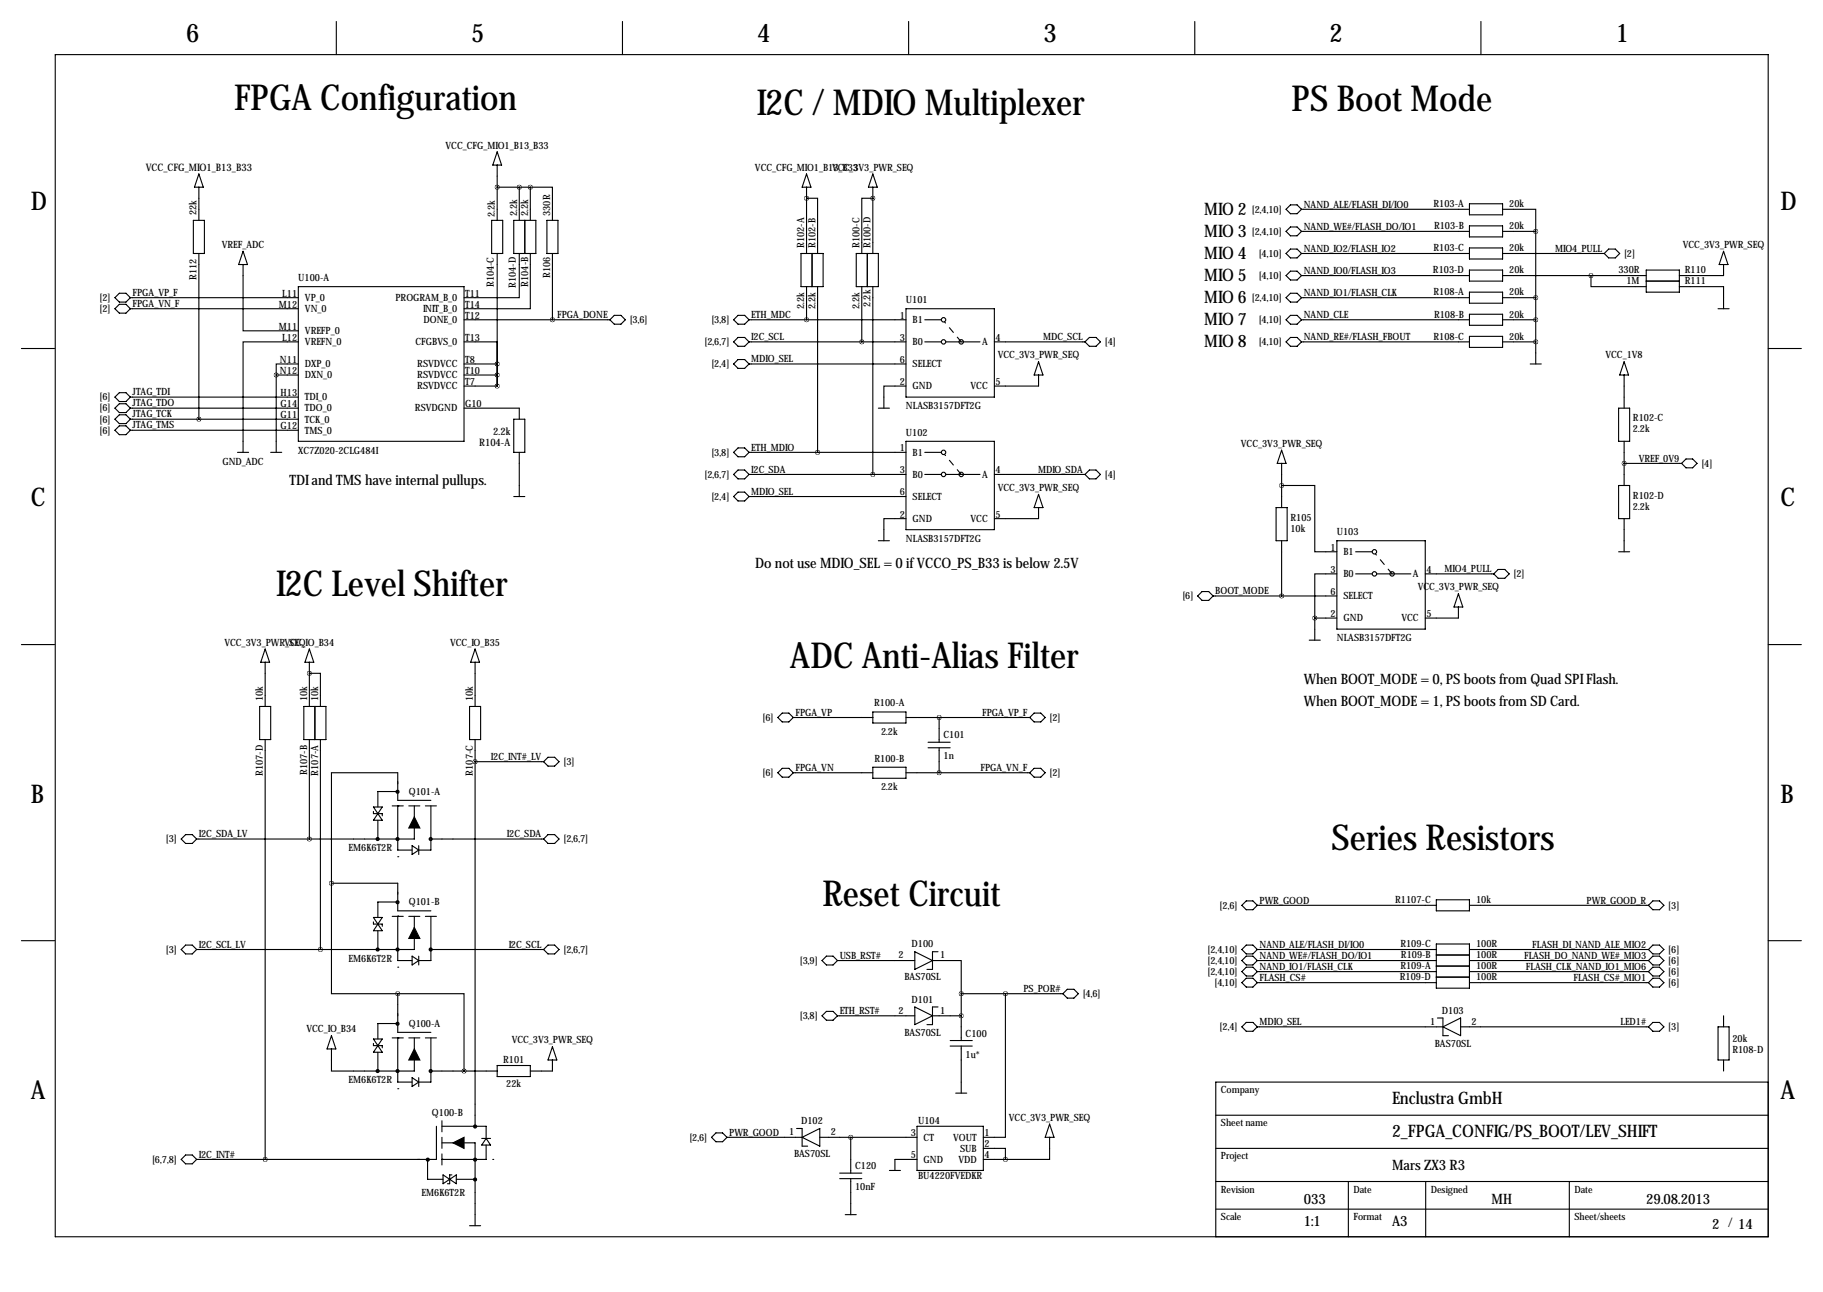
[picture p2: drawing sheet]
<svg xmlns="http://www.w3.org/2000/svg" width="419mm" height="297mm" viewBox="0 0 419 297" stroke-linecap="round" stroke-linejoin="round" font-family="sans-serif">
<g fill="none" stroke="#000" stroke-width=".25">
<path d="M12.7 12.6h393.8v271.7h-393.8zM77.3 4.9v7.7M143.1 4.9v7.7M208.9 4.9v7.7M274.7 4.9v7.7M340.5 4.9v7.7M45.7 40l1 3h-2zM114.3 38v12.7M114.3 34.9l1 3.1h-2zM185.4 40l1 3h-2zM200.7 40l1 3h-2.1zM44.4 50.7h2.6v7.6h-2.6z"/>
<path d="M45.7 43v7.7M45.7 58.3v38.1M55.9 57.8l1 3h-2zM113 50.7h2.6v7.6h-2.6zM114.3 58.3v30.5M114.3 43h7.6M118.1 50.7h5.1v7.6h-5.1zM119.4 58.3v10.1h-12.7M119.4 43v7.7M120.6 50.7v7.6M121.9 58.3v12.7h-15.2M121.9 43h5.1v7.7"/>
<path d="M121.9 43v7.7M125.7 50.7h2.6v7.6h-2.6zM127 58.3v15.2M184.1 58.3h5.1v7.6h-5.1zM185.4 45.6h2.6v12.7M185.4 45.6h.1M185.4 43v15.3M186.7 58.3v7.6M196.8 58.3h5.1v7.6h-5.1zM199.4 58.3v7.6M200.7 45.6h-2.6v12.7M200.7 45.6h.1"/>
<path d="M200.7 43v15.3M295.7 48.1l1-1h1.5l1 1-1 1h-1.5zM295.7 53.2l1-1h1.5l1 1-1 1h-1.5zM295.7 58.3l1-1h1.5l1 1-1 1h-1.5zM299.2 58.3h38.6M299.2 48.1h38.6M299.2 53.2h38.6M337.8 46.8h7.6v2.6h-7.6zM337.8 51.9h7.6v2.6h-7.6zM337.8 57h7.6v2.5h-7.6zM345.4 48.1h7.7v5.1M345.4 58.3h23.4"/>
<path d="M345.4 53.2h7.7M353.1 53.2v30.5M368.8 58.3l1-1h1.5l1.1 1-1.1 1h-1.5zM396.2 57.8l1.1 3h-2.1zM26.4 71l1-1h1.6l1 1-1 1h-1.6zM27.4 67.4h1.6l1 1-1 1.1h-1.6l-1-1.1zM30 71h38.6M30 68.4h38.6M55.9 60.8v15.3h12.7M68.6 78.6h-12.7v25.4M68.6 65.9h38.1v35.6h-38.1zM106.7 78.6h7.6v10.2"/>
<path d="M106.7 73.5h33.5M140.2 73.5l1-1h1.5l1.1 1-1.1 1h-1.5zM168.7 73.5l1-1h1.5l1 1-1 1h-1.5zM168.7 78.6l1-1h1.5l1 1-1 1h-1.5zM172.2 78.6h36.1M172.2 73.5h36.1M185.4 65.9v7.6M188 65.9v38.1M198.1 65.9v12.7M200.7 65.9v43.2M208.3 71h20.3v20.3h-20.3zM212.6 78.6h3.8"/>
<path d="M212.6 73.5h3.8M217.4 78.6h7.9M228.6 78.6h20.8M249.4 78.6l1-1h1.6l1 1-1 1h-1.6zM295.7 63.4l1-1.1h1.5l1 1.1-1 1h-1.5zM295.7 68.4l1-1h1.5l1 1-1 1.1h-1.5zM295.7 73.5l1-1h1.5l1 1-1 1h-1.5zM295.7 78.6l1-1h1.5l1 1-1 1h-1.5zM299.2 78.6h38.6M299.2 73.5h38.6M299.2 68.4h38.6M299.2 63.4h38.6"/>
<path d="M337.8 62.1h7.6v2.5h-7.6zM337.8 67.2h7.6v2.5h-7.6zM337.8 72.2h7.6v2.6h-7.6zM337.8 77.3h7.6v2.6h-7.6zM345.4 78.6h7.7M345.4 73.5h7.7M345.4 68.4h7.7M345.4 63.4h33.1M365.8 63.4v2.5h12.7M378.5 62.1h7.6v5.1h-7.6zM378.5 64.6h7.6M386.1 65.9h10.1v5.1"/>
<path d="M395 71h2.5M396.2 60.8v2.6h-10.1M4.9 80.1h7.6M26.4 96.4l1-1h1.6l1 1-1 1h-1.6zM26.4 91.3l1-1h1.6l1 1-1 1h-1.6zM26.4 98.9l1-1h1.6l1 1-1 1h-1.6zM26.4 93.8l1-1h1.6l1 1-1 1.1h-1.6zM30 93.8h38.6M30 96.4h38.6M30 91.3h38.6M30 98.9h38.6M63.5 86.2h5.1"/>
<path d="M63.5 86.2v17.8M68.6 83.7h-5.1v2.5M106.7 93.8h12.7v2.6M106.7 86.2h7.6M106.7 83.7h7.6M106.7 88.8h7.6M118.1 96.4h2.5v7.6h-2.5zM168.7 83.7l1-1h1.5l1 1-1 1h-1.5zM172.2 83.7h36.1M201.9 93.8h2.6M208.3 88.8h-5.1v5M238.8 83.2l1 3h-2.1z"/>
<path d="M238.8 86.2v2.6h-10.2M351.8 83.7h2.5M372.1 93.8h2.5v7.7h-2.5zM373.4 83.2l1 3h-2zM373.4 86.2v7.6M406.5 80.1h7.6M54.6 104h2.5M62.2 104h2.6M118.1 114.2h2.5M119.4 104v10.2M168.7 114.2l1-1.1h1.5l1 1.1-1 1h-1.5zM168.7 109.1l1-1h1.5l1 1-1 1h-1.5z"/>
<path d="M168.7 104l1-1h1.5l1 1-1 1h-1.5zM172.2 104h36.1M172.2 109.1h36.1M172.2 114.2h36.1M208.3 119.2h-5.1v5.1M208.3 101.5h20.3v20.3h-20.3zM212.6 104h3.8M212.6 109.1h3.8M217.4 109.1h7.9M228.6 109.1h20.8M238.8 116.7v2.5h-10.2M238.8 113.7l1 3h-2.1z"/>
<path d="M250.4 108.1h1.6l1 1-1 1h-1.6l-1-1zM293.4 116.7h2.5v7.6h-2.5zM294.6 111.6h7.7v15.3h5M294.6 106.5v10.2M294.6 103.5l1.1 3h-2.1zM372.1 111.6h2.5v7.6h-2.5zM373.4 101.5v10.1M373.4 119.2v7.7M373.4 106.5h13.2M387.6 105.5h1.5l1 1-1 1.1h-1.5l-1-1.1zM201.9 124.3h2.6M275.3 137l1.1-1h1.5l1 1-1 1h-1.5z"/>
<path d="M278.9 137h28.4M294.6 124.3v12.7M307.3 131.9h-5v10.2M307.3 124.3h20.4v20.3h-20.4zM311.7 131.9h3.8M311.7 126.9h3.8M316.5 131.9h7.9M327.7 131.9h15.7M335.3 139.6v2.5h-7.6M335.3 136.5l1 3.1h-2zM344.4 130.9h1.5l1.1 1-1.1 1.1h-1.5l-1-1.1zM372.1 126.9h2.5"/>
<path d="M4.9 148.2h7.6M61 152.3v10.1M61 149.2l1 3.1h-2.1zM71.1 154.8h2.6v7.6M71.1 154.8h.1M71.1 152.3v10.1M71.1 149.2l1 3.1h-2zM109.2 152.3v10.1M109.2 149.2l1 3.1h-2zM301 147.2h2.5M302.3 142.1h5M302.3 142.1v5.1"/>
<path d="M406.5 148.2h7.6M59.7 162.4h2.5v7.6h-2.5zM61 170v96.6M69.8 162.4h5.1v7.6h-5.1zM71.1 170v22.9M72.4 162.4v7.6M73.7 170v48.3M107.9 162.4h2.6v7.6h-2.6zM109.2 170v88.9M109.2 175.1h15.8M126 174.1h1.5l1 1-1 1h-1.5l-1-1zM178.8 165l1-1.1h1.6l1 1.1-1 1h-1.6z"/>
<path d="M178.8 177.7l1-1.1h1.6l1 1.1-1 1h-1.6zM182.4 177.7h18.3M182.4 165h18.3M200.7 163.7h7.6v2.5h-7.6zM200.7 176.4h7.6v2.5h-7.6zM208.3 177.7h28.4M208.3 165h28.4M213.4 170.6h5M213.4 171.9h5M215.9 165v5.6M215.9 171.9v5.8M236.7 165l1-1.1h1.6l1 1.1-1 1h-1.6z"/>
<path d="M236.7 177.7l1-1.1h1.6l1 1.1-1 1h-1.6zM41.7 192.9l1-1h1.5l1 1-1 1h-1.5zM85.9 186.5v.6h2v.5M85.9 185.5l2 3.1h-2l2-3.1zM86.9 188.6v4.3M90.2 185.3h2.5M91.4 185.3h.1M91.4 197h.1M91.4 185.3v10.1h3.3M91.4 182h-4.5v3.5M94 185.3h2.5M94.7 194.4l1.6 1-1.6 1.1z"/>
<path d="M95.2 185.3v2.5M95.2 190.4v2.5h-50M96.3 194.4v2.1M97.8 185.3h2.5M99.1 184h-7.7v-6.3h-15.2v25.4M99.1 192.9h25.9M99.1 185.3v10.1h-2.8M125 192.9l1-1h1.5l1 1-1 1h-1.5zM4.9 216.3h7.6M42.7 217.3h1.5l1 1-1 1h-1.5l-1-1zM76.2 203.1v25.4h15.2M76.2 203.1h15.2v6.3h7.7"/>
<path d="M85.9 211.9v.6h2v.5M85.9 210.9h2l-2 3.1h2zM86.9 214v4.3M90.2 210.7h2.5M91.4 210.7h.1M91.4 210.7v10.1h3.3M91.4 207.4h-4.5v3.5M94 210.7h2.5M94.7 219.8l1.6 1-1.6 1.1zM95.2 215.8v2.5h-50M95.2 210.7v2.5M96.3 219.8v2.1"/>
<path d="M97.8 210.7h2.5M99.1 210.7v10.1h-2.8M99.1 218.3h25.9M125 218.3l1-1h1.5l1 1-1 1h-1.5zM210.3 218.8l4.1 2-4.1 2.1zM215.6 218.8h-1.2v4.1h-1.3M286.5 207.1h1.5l1.1 1-1.1 1.1h-1.5l-1-1.1zM286.5 217.3h1.5l1.1 1-1.1 1h-1.5l-1-1zM286.5 219.8h1.5l1.1 1-1.1 1.1h-1.5l-1-1.1zM289.1 208.1h41.1M289.1 218.3h41.1M330.2 206.9h7.6v2.5h-7.6z"/>
<path d="M330.2 217h7.6v10.2h-7.6zM330.2 219.6h7.6M337.8 208.1h41.2M337.8 218.3h41.2M379 208.1l1-1h1.5l1 1-1 1.1h-1.5zM379 218.3l1-1h1.5l1 1-1 1h-1.5zM380 219.8h1.5l1 1-1 1.1h-1.5l-1-1.1zM406.5 216.3h7.6M76.2 238.1l1 3.1h-2zM85.9 239.9v.5h2v.5M85.9 238.9h2l-2 3h2zM90.2 238.6h2.5"/>
<path d="M91.4 222.4h.1M91.4 238.6h.1M91.4 228.5h15.3v17.7M91.4 238.6v10.2h3.3M91.4 228.5v8.8h7.7M91.4 235.3h-4.5v3.6M94 238.6h2.5M95.2 238.6v2.6M97.8 238.6h2.5M99.1 238.6v10.2h-2.8M189 220.8l1-1h1.5l1 1-1 1.1h-1.5zM189 233.5l1-1h1.5l1 1-1 1.1h-1.5z"/>
<path d="M192.5 220.8h17.8M192.5 233.5h17.8M210.3 231.5l4.1 2-4.1 2.1zM214.4 220.8h6.6v7.7M214.4 233.5h6.6M215.6 231.5h-1.2v4.1h-1.3M218.4 239.2h5.1M221 228.5v10.7M221 228.5h23.3M231.1 228.5v33h-5M245.4 227.4h1.5l1 1.1-1 1h-1.5l-1.1-1zM286.5 222.4h1.5l1.1 1-1.1 1h-1.5l-1-1z"/>
<path d="M286.5 224.9h1.5l1.1 1-1.1 1h-1.5l-1-1zM286.5 235.1h1.5l1.1 1-1.1 1h-1.5l-1-1zM289.1 223.4h41.1M289.1 220.8h41.1M289.1 225.9h41.1M289.1 236.1h42.6M330.2 222.1h7.6M330.2 224.6h7.6M330.5 234h1.2v4.1h1.3M331.7 236.1l4.1-2.1v4.1zM335.8 236.1h43.2M337.8 223.4h41.2"/>
<path d="M337.8 220.8h41.2M337.8 225.9h41.2M379 223.4l1-1h1.5l1 1-1 1h-1.5zM379 225.9l1-1h1.5l1 1-1 1h-1.5zM379 236.1l1-1h1.5l1 1-1 1h-1.5zM395 236.1h2.5v7.6h-2.5zM396.2 233.5v2.6M76.2 241.2v5h19v-2.5M86.9 241.9v4.3M91.4 250.3h.1M94.7 247.8l1.6 1-1.6 1zM96.3 247.8v2"/>
<path d="M99.1 246.2h15.2M100.3 258.9v7.7h-55.1M101.6 257.7v2.5M101.6 258.9h10.2v2.8M114.3 245h7.6v2.5h-7.6zM127 243.7v2.5h-5.1M127 240.7l1 3h-2zM183.1 259.4h1.3v4.1h1.3M210.8 258.9h15.3v10.2h-15.3zM218.4 240.5h5.1M219.7 251.3h2.5M221 240.5v10.8"/>
<path d="M241.3 258.4l1 3.1h-2zM279.5 256.4h127M396.2 243.7v2.5M406.5 248.8h-127v35.5M41.7 266.6l1-1.1h1.5l1 1.1-1 1h-1.5zM98.3 266.6v4.5h3.6M101.6 266.6h.1M101.6 261.5v2.5M101.6 265.3v2.5M101.6 262.7h2.5M101.9 270.1l3 2v-2l-3 2zM103.9 270.1h-.5v2h-.5"/>
<path d="M104.9 271.1h4.3M106.7 262.7h2.5v19.1M110.7 261.7h2.1M111.8 263.3v3.3h-10.2M111.8 261.7l1 1.6h-2.1zM113.3 266.6h.1M163.6 261.5l1-1h1.5l1 1-1 1h-1.5zM167.1 261.5h17.3M184.4 261.5l4.1-2.1v4.1zM188.5 261.5h22.3M193 269.7h5.1M193 271h5.1"/>
<path d="M194.3 279.3h2.5M195.6 261.5v8.2M195.6 271v8.3M204.5 269.1h2.5M210.8 266.6h-5.1v2.5M226.1 264h5v2.6M226.1 266.6h5M241.3 261.5v5.1h-10.2M279.5 278h127M279.5 271.6h127M279.5 264h127M310 271.6v12.7"/>
<path d="M327.8 271.6v12.7M360.8 271.6v12.7M107.9 281.8h2.6"/>
<circle cx="216.9" cy="73.5" r=".51"/>
<circle cx="216.9" cy="78.6" r=".51"/>
<circle cx="221" cy="78.6" r=".51"/>
<circle cx="216.9" cy="109.1" r=".51"/>
<circle cx="216.9" cy="104" r=".51"/>
<circle cx="221" cy="109.1" r=".51"/>
<circle cx="316" cy="131.9" r=".51"/>
<circle cx="316" cy="126.9" r=".51"/>
<circle cx="320" cy="131.9" r=".51"/>
</g>
<path d="M221 78.6l-3.8-4.6M221 109.1l-3.8-4.6M320 131.9l-3.8-4.5" fill="none" stroke="#000" stroke-width=".25" stroke-dasharray="1.4 1.4"/>
<path d="M95.2 187.8l1.3 2.6h-2.5zM95.2 213.2l1.3 2.6h-2.5zM95.2 241.2l1.3 2.5h-2.5zM104.1 262.7l2.6-1.2v2.5z" fill="#000" stroke="#000" stroke-width=".25"/>
<g fill="none" stroke="#000" stroke-width=".63">
<circle cx="86.8" cy="192.9" r=".15"/>
<circle cx="91.4" cy="182" r=".15"/>
<circle cx="91.4" cy="192.9" r=".15"/>
<circle cx="99" cy="192.9" r=".15"/>
<circle cx="86.8" cy="218.3" r=".15"/>
<circle cx="91.4" cy="218.3" r=".15"/>
<circle cx="91.4" cy="207.4" r=".15"/>
<circle cx="99" cy="218.3" r=".15"/>
<circle cx="91.4" cy="235.4" r=".15"/>
<circle cx="86.8" cy="246.2" r=".15"/>
<circle cx="91.4" cy="246.2" r=".15"/>
<circle cx="99" cy="246.2" r=".15"/>
<circle cx="109.2" cy="259" r=".15"/>
<circle cx="98.3" cy="266.6" r=".15"/>
<circle cx="109.2" cy="266.6" r=".15"/>
<circle cx="109.2" cy="271.2" r=".15"/>
</g>
<path d="M121.9 43a.05 .05 0 0 0 .1 0 .05 .05 0 0 0-.1 0zM353 68.4a.05 .05 0 0 0 .1 0 .05 .05 0 0 0-.1 0zM353 78.6a.05 .05 0 0 0 .1 0 .05 .05 0 0 0-.1 0zM353 73.5a.05 .05 0 0 0 .1 0 .05 .05 0 0 0-.1 0zM185.4 73.5a.05 .05 0 0 0 .1 0 .05 .05 0 0 0-.1 0zM198.1 78.6a.05 .05 0 0 0 .1 0 .05 .05 0 0 0-.1 0zM187.9 104a.05 .05 0 0 0 .1 0 .05 .05 0 0 0-.1 0zM200.6 109.1a.05 .05 0 0 0 .1 0 .05 .05 0 0 0-.1 0zM185.4 45.6a.05 .05 0 0 0 .1 0 .05 .05 0 0 0-.1 0zM200.6 45.6a.05 .05 0 0 0 .1 0 .05 .05 0 0 0-.1 0zM71.1 192.9a.05 .05 0 0 0 .1 0 .05 .05 0 0 0-.1 0zM73.6 218.3a.05 .05 0 0 0 .1 0 .05 .05 0 0 0-.1 0zM109.2 175.1a.05 .05 0 0 0 .1 0 .05 .05 0 0 0-.1 0zM91.4 228.5a.05 .05 0 0 0 .1 0 .05 .05 0 0 0-.1 0zM106.6 246.2a.05 .05 0 0 0 .1 0 .05 .05 0 0 0-.1 0zM60.9 266.6a.05 .05 0 0 0 .1 0 .05 .05 0 0 0-.1 0zM119.3 43a.05 .05 0 0 0 .1 0 .05 .05 0 0 0-.1 0zM294.6 137a.05 .05 0 0 0 .1 0 .05 .05 0 0 0-.1 0zM302.2 142.1a.05 .05 0 0 0 .1 0 .05 .05 0 0 0-.1 0zM294.6 111.6a.05 .05 0 0 0 .1 0 .05 .05 0 0 0-.1 0zM353 53.2a.05 .05 0 0 0 .1 0 .05 .05 0 0 0-.1 0zM365.7 63.4a.05 .05 0 0 0 .1 0 .05 .05 0 0 0-.1 0zM373.3 106.5a.05 .05 0 0 0 .1 0 .05 .05 0 0 0-.1 0zM71.1 154.8a.05 .05 0 0 0 .1 0 .05 .05 0 0 0-.1 0zM45.7 96.4a.05 .05 0 0 0 .1 0 .05 .05 0 0 0-.1 0zM220.9 228.5a.05 .05 0 0 0 .1 0 .05 .05 0 0 0-.1 0zM231.1 228.5a.05 .05 0 0 0 .1 0 .05 .05 0 0 0-.1 0zM220.9 233.5a.05 .05 0 0 0 .1 0 .05 .05 0 0 0-.1 0zM231.1 266.6a.05 .05 0 0 0 .1 0 .05 .05 0 0 0-.1 0zM195.5 261.5a.05 .05 0 0 0 .1 0 .05 .05 0 0 0-.1 0z" fill="#000" stroke="#000" stroke-width="1"/>
<g font-size="8.2">
<text x="53.8" y="25.3">FPGA Configuration</text>
<text x="174" y="26.5">I2C / MDIO Multiplexer</text>
<text x="296.9" y="25.5">PS Boot Mode</text>
<text x="63.5" y="137">I2C Level Shifter</text>
<text x="181.6" y="153.5">ADC Anti-Alias Filter</text>
<text x="306.1" y="195.4">Series Resistors</text>
<text x="189.1" y="208.3">Reset Circuit</text>
</g>
<g font-size="5.9">
<text x="42.8" y="9.8">6</text>
<text x="108.3" y="9.8">5</text>
<text x="174.1" y="9.8">4</text>
<text x="239.9" y="9.8">3</text>
<text x="305.7" y="9.8">2</text>
<text x="371.4" y="9.8">1</text>
<text x="7.1" y="48.4">D</text>
<text x="409.3" y="48.4">D</text>
<text x="7.1" y="116.4">C</text>
<text x="409.3" y="116.4">C</text>
<text x="7.1" y="184.5">B</text>
<text x="409.3" y="184.5">B</text>
<text x="7.1" y="252.6">A</text>
<text x="409.3" y="252.6">A</text>
</g>
<g font-size="4">
<text x="276.9" y="49.4">MIO 2</text>
<text x="276.9" y="54.5">MIO 3</text>
<text x="276.9" y="59.5">MIO 4</text>
<text x="276.9" y="64.6">MIO 5</text>
<text x="276.9" y="69.7">MIO 6</text>
<text x="276.9" y="74.8">MIO 7</text>
<text x="276.9" y="79.9">MIO 8</text>
<text x="320" y="253.9">Enclustra GmbH</text>
<text x="320" y="261.5">2_FPGA_CONFIG/PS_BOOT/LEV_SHIFT</text>
</g>
<g font-size="3.3">
<text x="66.5" y="111.6">TDI and TMS have internal pullups.</text>
<text x="173.6" y="130.5">Do not use MDIO_SEL = 0 if VCCO_PS_B33 is below 2.5V</text>
<text x="299.7" y="157.2">When BOOT_MODE = 0, PS boots from Quad SPI Flash.</text>
<text x="299.7" y="162.2">When BOOT_MODE = 1, PS boots from SD Card.</text>
<text x="320" y="269.1">Mars ZX3 R3</text>
<text x="299.7" y="276.7">033</text>
<text x="299.7" y="281.8">1:1</text>
<text x="320" y="281.8">A3</text>
<text x="342.9" y="276.7">MH</text>
<text x="378.5" y="276.7">29.08.2013</text>
<text x="393.6" y="282.5">2 / 14</text>
</g>
<g font-size="2.4">
<text x="33.5" y="39.2">VCC_CFG_MIO1_B13_B33</text>
<text x="113.4" y="100">2.2k</text>
<text x="110.1" y="102.5">R104-A</text>
</g>
<g font-size="2.3">
<text x="102.4" y="34.1">VCC_CFG_MIO1_B13_B33</text>
<text x="173.6" y="39.2">VCC_CFG_MIO1_B13_B33</text>
<text x="191.3" y="39.2">VCC_ V3_PWR_SEQ</text>
<text x="299.7" y="47.7">NAND_ALE/FLASH_DI/IO0</text>
<text x="329.6" y="47.6">R103-A</text>
<text x="347" y="47.6">20k</text>
<text x="45.2" y="49.4" transform="rotate(-90 45.2 49.4)">22k</text>
<text x="113.8" y="49.9" transform="rotate(-90 113.8 49.9)">2.2k</text>
<text x="118.9" y="49.6" transform="rotate(-90 118.9 49.6)">2.2k</text>
<text x="121.4" y="49.6" transform="rotate(-90 121.4 49.6)">2.2k</text>
<text x="126.5" y="49.6" transform="rotate(-90 126.5 49.6)">330R</text>
<text x="287.8" y="48.9">[2,4,10]</text>
<text x="287.8" y="54">[2,4,10]</text>
<text x="299.7" y="52.8">NAND_WE#/FLASH_DO/IO1</text>
<text x="329.7" y="52.7">R103-B</text>
<text x="347" y="52.7">20k</text>
<text x="51" y="57">VREF_ADC</text>
<text x="184.9" y="57" transform="rotate(-90 184.9 57)">R102-A</text>
<text x="187.5" y="57" transform="rotate(-90 187.5 57)">R102-B</text>
<text x="197.6" y="57" transform="rotate(-90 197.6 57)">R100-C</text>
<text x="200.2" y="57" transform="rotate(-90 200.2 57)">R100-D</text>
<text x="289.4" y="59">[4,10]</text>
<text x="299.7" y="57.9">NAND_IO2/FLASH_IO2</text>
<text x="329.6" y="57.8">R103-C</text>
<text x="347" y="57.8">20k</text>
<text x="357.5" y="57.9">MIO4_PULL</text>
<text x="373.4" y="59">[2]</text>
<text x="386.9" y="57">VCC_3V3_PWR_SEQ</text>
<text x="45.2" y="64.4" transform="rotate(-90 45.2 64.4)">R112</text>
<text x="68.6" y="64.6">U100-A</text>
<text x="121.4" y="65.9" transform="rotate(-90 121.4 65.9)">R104-B</text>
<text x="126.5" y="63.9" transform="rotate(-90 126.5 63.9)">R106</text>
<text x="289.4" y="64.1">[4,10]</text>
<text x="299.7" y="63">NAND_IO0/FLASH_IO3</text>
<text x="329.4" y="62.9">R103-D</text>
<text x="347" y="62.9">20k</text>
<text x="372.1" y="62.9">330R</text>
<text x="373.9" y="65.4">1M</text>
<text x="387.3" y="62.9">R110</text>
<text x="387.3" y="65.4">R111</text>
<text x="22.9" y="69.2">[2]</text>
<text x="22.9" y="71.7">[2]</text>
<text x="30.5" y="68">FPGA_VP_F</text>
<text x="30.5" y="70.6">FPGA_VN_F</text>
<text x="64.1" y="70.7">M12</text>
<text x="64.9" y="68.2">L11</text>
<text x="70.1" y="71.7">VN_0</text>
<text x="70.1" y="69.2">VP_0</text>
<text x="90.9" y="69.2">PROGRAM_B_0</text>
<text x="97.3" y="71.7">INIT_B_0</text>
<text x="106.9" y="70.7">T14</text>
<text x="106.9" y="68.2">T11</text>
<text x="113.5" y="66" transform="rotate(-90 113.5 66)">R104-C</text>
<text x="118.6" y="66.2" transform="rotate(-90 118.6 66.2)">R104-D</text>
<text x="184.9" y="71" transform="rotate(-90 184.9 71)">2.2k</text>
<text x="187.5" y="71" transform="rotate(-90 187.5 71)">2.2k</text>
<text x="197.6" y="71" transform="rotate(-90 197.6 71)">2.2k</text>
<text x="200.2" y="70.5" transform="rotate(-90 200.2 70.5)">2.2k</text>
<text x="208.3" y="69.7">U101</text>
<text x="287.8" y="69.2">[2,4,10]</text>
<text x="299.7" y="68">NAND_IO1/FLASH_CLK</text>
<text x="329.6" y="67.9">R108-A</text>
<text x="347" y="67.9">20k</text>
<text x="64.1" y="75.8">M11</text>
<text x="70.1" y="76.8">VREFP_0</text>
<text x="97.4" y="74.3">DONE_0</text>
<text x="106.9" y="73.3">T12</text>
<text x="128.1" y="73.1">FPGA_DONE</text>
<text x="144.8" y="74.3">[3,6]</text>
<text x="163.6" y="74.3">[3,8]</text>
<text x="172.7" y="73.1">ETH_MDC</text>
<text x="206.8" y="73.3">1</text>
<text x="209.8" y="74.3">B1</text>
<text x="289.4" y="74.3">[4,10]</text>
<text x="299.7" y="73.1">NAND_CLE</text>
<text x="329.7" y="73">R108-B</text>
<text x="347" y="73">20k</text>
<text x="64.4" y="83.4">N11</text>
<text x="64.9" y="78.3">L12</text>
<text x="70.1" y="79.4">VREFN_0</text>
<text x="95.5" y="79.4">CFGBVS_0</text>
<text x="106.9" y="78.3">T13</text>
<text x="106.9" y="83.4">T8</text>
<text x="162" y="79.4">[2,6,7]</text>
<text x="172.7" y="83.3">MDIO_SEL</text>
<text x="172.7" y="78.2">I2C_SCL</text>
<text x="206.8" y="78.3">3</text>
<text x="206.8" y="83.4">6</text>
<text x="209.8" y="79.4">B0</text>
<text x="225.8" y="79.4">A</text>
<text x="228.9" y="78.3">4</text>
<text x="229.4" y="82.4">VCC_3V3_PWR_SEQ</text>
<text x="239.8" y="78.2">MDC_SCL</text>
<text x="254" y="79.4">[4]</text>
<text x="289.4" y="79.4">[4,10]</text>
<text x="299.7" y="78.2">NAND_RE#/FLASH_FBOUT</text>
<text x="329.6" y="78.1">R108-C</text>
<text x="347" y="78.1">20k</text>
<text x="369.1" y="82.4">VCC_1V8</text>
<text x="64.4" y="86">N12</text>
<text x="70.1" y="87">DXN_0</text>
<text x="70.1" y="84.4">DXP_0</text>
<text x="95.9" y="87">RSVDVCC</text>
<text x="95.9" y="84.4">RSVDVCC</text>
<text x="95.9" y="89.5">RSVDVCC</text>
<text x="106.9" y="86">T10</text>
<text x="106.9" y="88.5">T7</text>
<text x="163.6" y="84.4">[2,4]</text>
<text x="206.8" y="88.5">2</text>
<text x="209.8" y="84.4">SELECT</text>
<text x="209.8" y="89.5">GND</text>
<text x="223.1" y="89.5">VCC</text>
<text x="228.9" y="88.5">5</text>
<text x="22.9" y="92.1">[6]</text>
<text x="22.9" y="94.6">[6]</text>
<text x="30.5" y="96">JTAG_TCK</text>
<text x="30.5" y="90.9">JTAG_TDI</text>
<text x="30.5" y="93.4">JTAG_TDO</text>
<text x="64.5" y="91">H13</text>
<text x="64.5" y="93.6">G14</text>
<text x="70.1" y="92.1">TDI_0</text>
<text x="70.1" y="94.6">TDO_0</text>
<text x="95.4" y="94.6">RSVDGND</text>
<text x="106.9" y="93.6">G10</text>
<text x="208.3" y="94.1">NLASB3157DFT2G</text>
<text x="22.9" y="97.1">[6]</text>
<text x="22.9" y="99.7">[6]</text>
<text x="30.5" y="98.5">JTAG_TMS</text>
<text x="64.5" y="96.1">G11</text>
<text x="64.5" y="98.7">G12</text>
<text x="70.1" y="97.1">TCK_0</text>
<text x="70.1" y="99.7">TMS_0</text>
<text x="208.3" y="100.2">U102</text>
<text x="375.4" y="96.9">R102-C</text>
<text x="375.4" y="99.4">2.2k</text>
<text x="51.1" y="106.8">GND_ADC</text>
<text x="68.6" y="104.3">XC7Z020-2CLG484I</text>
<text x="163.6" y="104.8">[3,8]</text>
<text x="172.7" y="103.6">ETH_MDIO</text>
<text x="206.8" y="103.7">1</text>
<text x="209.8" y="104.8">B1</text>
<text x="285.3" y="102.7">VCC_3V3_PWR_SEQ</text>
<text x="376.7" y="106.1">VREF_0V9</text>
<text x="391.2" y="107.3">[4]</text>
<text x="162" y="109.8">[2,6,7]</text>
<text x="172.7" y="113.8">MDIO_SEL</text>
<text x="172.7" y="108.7">I2C_SDA</text>
<text x="206.8" y="108.8">3</text>
<text x="206.8" y="113.9">6</text>
<text x="209.8" y="109.8">B0</text>
<text x="225.8" y="109.8">A</text>
<text x="228.9" y="108.8">4</text>
<text x="229.4" y="112.9">VCC_3V3_PWR_SEQ</text>
<text x="238.6" y="108.7">MDIO_SDA</text>
<text x="254" y="109.8">[4]</text>
<text x="163.6" y="114.9">[2,4]</text>
<text x="206.8" y="119">2</text>
<text x="209.8" y="114.9">SELECT</text>
<text x="228.9" y="119">5</text>
<text x="296.7" y="119.7">R105</text>
<text x="375.4" y="114.7">R102-D</text>
<text x="375.4" y="117.2">2.2k</text>
<text x="208.3" y="124.6">NLASB3157DFT2G</text>
<text x="209.8" y="120">GND</text>
<text x="223.1" y="120">VCC</text>
<text x="296.7" y="122.3">10k</text>
<text x="307.3" y="123">U103</text>
<text x="305.9" y="126.6">1</text>
<text x="305.9" y="131.7">3</text>
<text x="308.9" y="127.6">B1</text>
<text x="327.9" y="131.7">4</text>
<text x="332.1" y="131.5">MIO4_PULL</text>
<text x="271.8" y="137.8">[6]</text>
<text x="279.4" y="136.6">BOOT_MODE</text>
<text x="305.9" y="136.8">6</text>
<text x="308.9" y="132.7">B0</text>
<text x="308.9" y="137.8">SELECT</text>
<text x="324.8" y="132.7">A</text>
<text x="325.9" y="135.7">VCC_3V3_PWR_SEQ</text>
<text x="348" y="132.7">[2]</text>
<text x="305.9" y="141.8">2</text>
<text x="308.9" y="142.9">GND</text>
<text x="322.2" y="142.9">VCC</text>
<text x="327.9" y="141.8">5</text>
<text x="51.6" y="148.4">VCC_3V3_PWR_SEQ</text>
<text x="65.4" y="148.4">VCC_IO_B34</text>
<text x="103.5" y="148.4">VCC_IO_B35</text>
<text x="307.3" y="147.4">NLASB3157DFT2G</text>
<text x="60.5" y="161.1" transform="rotate(-90 60.5 161.1)">10k</text>
<text x="70.6" y="161.1" transform="rotate(-90 70.6 161.1)">10k</text>
<text x="73.2" y="161.1" transform="rotate(-90 73.2 161.1)">10k</text>
<text x="108.7" y="161.1" transform="rotate(-90 108.7 161.1)">10k</text>
<text x="175.3" y="165.7">[6]</text>
<text x="182.9" y="164.6">FPGA_VP</text>
<text x="201" y="162.4">R100-A</text>
<text x="225.8" y="164.6">FPGA_VP_F</text>
<text x="241.3" y="165.7">[2]</text>
<text x="202.6" y="169">2.2k</text>
<text x="216.9" y="169.8">C101</text>
<text x="60.5" y="178.4" transform="rotate(-90 60.5 178.4)">R107-D</text>
<text x="70.6" y="178.2" transform="rotate(-90 70.6 178.2)">R107-B</text>
<text x="73.2" y="178.3" transform="rotate(-90 73.2 178.3)">R107-A</text>
<text x="108.7" y="178.3" transform="rotate(-90 108.7 178.3)">R107-C</text>
<text x="112.9" y="174.7">I2C_INT#_LV</text>
<text x="129.5" y="175.9">[3]</text>
<text x="175.3" y="178.4">[6]</text>
<text x="182.9" y="177.3">FPGA_VN</text>
<text x="201" y="175.1">R100-B</text>
<text x="216.9" y="174.6">1n</text>
<text x="225.4" y="177.3">FPGA_VN_F</text>
<text x="241.3" y="178.4">[2]</text>
<text x="94" y="182.7">Q101-A</text>
<text x="202.6" y="181.7">2.2k</text>
<text x="38.1" y="193.7">[3]</text>
<text x="45.7" y="192.5">I2C_SDA_LV</text>
<text x="80.2" y="195.7">EM6K6T2R</text>
<text x="116.6" y="192.5">I2C_SDA</text>
<text x="129.5" y="193.7">[2,6,7]</text>
<text x="94" y="208.1">Q101-B</text>
<text x="280.4" y="208.9">[2,6]</text>
<text x="289.6" y="207.7">PWR_GOOD</text>
<text x="320.8" y="207.6">R1107-C</text>
<text x="339.3" y="207.6">10k</text>
<text x="364.8" y="207.7">PWR_GOOD_R</text>
<text x="383.5" y="208.9">[3]</text>
<text x="38.1" y="219.1">[3]</text>
<text x="45.7" y="217.9">I2C_SCL_LV</text>
<text x="80.2" y="221.1">EM6K6T2R</text>
<text x="116.9" y="217.9">I2C_SCL</text>
<text x="129.5" y="219.1">[2,6,7]</text>
<text x="183.9" y="221.6">[3,9]</text>
<text x="193" y="220.4">USB_RST#</text>
<text x="206.6" y="220.3">2</text>
<text x="209.6" y="217.8">D100</text>
<text x="216.2" y="220.3">1</text>
<text x="277.6" y="219.1">[2,4,10]</text>
<text x="277.6" y="221.6">[2,4,10]</text>
<text x="289.6" y="217.9">NAND_ALE/FLASH_DI/IO0</text>
<text x="289.6" y="220.4">NAND_WE#/FLASH_DO/IO1</text>
<text x="321.9" y="217.8">R109-C</text>
<text x="322.1" y="220.3">R109-B</text>
<text x="339.3" y="220.3">100R</text>
<text x="339.3" y="217.8">100R</text>
<text x="350.4" y="220.4">FLASH_DO_NAND_WE#_MIO3</text>
<text x="352.2" y="217.9">FLASH_DI_NAND_ALE_MIO2</text>
<text x="383.5" y="219.1">[6]</text>
<text x="383.5" y="221.6">[6]</text>
<text x="207.9" y="225.4">BAS70SL</text>
<text x="277.6" y="224.1">[2,4,10]</text>
<text x="279.2" y="226.7">[4,10]</text>
<text x="289.6" y="225.5">FLASH_CS#</text>
<text x="289.6" y="223">NAND_IO1/FLASH_CLK</text>
<text x="321.8" y="225.4">R109-D</text>
<text x="321.9" y="222.9">R109-A</text>
<text x="339.3" y="222.9">100R</text>
<text x="339.3" y="225.4">100R</text>
<text x="350.8" y="223">FLASH_CLK_NAND_IO1_MIO6</text>
<text x="361.7" y="225.5">FLASH_CS#_MIO1</text>
<text x="383.5" y="224.1">[6]</text>
<text x="383.5" y="226.7">[6]</text>
<text x="193" y="233.1">ETH_RST#</text>
<text x="206.6" y="233">2</text>
<text x="209.6" y="230.5">D101</text>
<text x="216.2" y="233">1</text>
<text x="235.3" y="228.1">PS_POR#</text>
<text x="248.9" y="229.2">[4,6]</text>
<text x="331.5" y="233">D103</text>
<text x="70.5" y="237.3">VCC_IO_B34</text>
<text x="94" y="236.1">Q100-A</text>
<text x="117.6" y="239.9">VCC_3V3_PWR_SEQ</text>
<text x="183.9" y="234.3">[3,8]</text>
<text x="207.9" y="238.1">BAS70SL</text>
<text x="222" y="238.4">C100</text>
<text x="280.4" y="236.8">[2,4]</text>
<text x="289.6" y="235.7">MDIO_SEL</text>
<text x="328.8" y="235.6">1</text>
<text x="338.3" y="235.6">2</text>
<text x="372.5" y="235.7">LED1#</text>
<text x="383.5" y="236.8">[3]</text>
<text x="398.3" y="239.6">20k</text>
<text x="115.7" y="244.5">R101</text>
<text x="222" y="243.2">1u*</text>
<text x="329.9" y="240.7">BAS70SL</text>
<text x="398.3" y="242.2">R108-D</text>
<text x="80.2" y="249">EM6K6T2R</text>
<text x="116.4" y="249.8">22k</text>
<text x="280.7" y="251.3">Company</text>
<text x="99.3" y="256.7">Q100-B</text>
<text x="231.9" y="257.7">VCC_3V3_PWR_SEQ</text>
<text x="158.5" y="262.2">[2,6]</text>
<text x="167.6" y="261.1">PWR_GOOD</text>
<text x="181.4" y="261">1</text>
<text x="184.2" y="258.4">D102</text>
<text x="191" y="261">2</text>
<text x="209.4" y="261.2">3</text>
<text x="211.1" y="258.4">U104</text>
<text x="212.3" y="262.2">CT</text>
<text x="219.1" y="262.2">VOUT</text>
<text x="226.3" y="261.2">1</text>
<text x="226.3" y="263.8">2</text>
<text x="280.7" y="258.9">Sheet name</text>
<text x="35" y="267.3">[6,7,8]</text>
<text x="45.7" y="266.2">I2C_INT#</text>
<text x="182.5" y="266.1">BAS70SL</text>
<text x="196.6" y="268.8">C120</text>
<text x="209.4" y="266.3">5</text>
<text x="212.3" y="267.3">GND</text>
<text x="220.3" y="267.3">VDD</text>
<text x="220.7" y="264.8">SUB</text>
<text x="226.3" y="266.3">4</text>
<text x="280.7" y="266.6">Project</text>
<text x="96.9" y="275">EM6K6T2R</text>
<text x="196.6" y="273.7">10nF</text>
<text x="211.1" y="271.1">BU4220FVEDKR</text>
<text x="280.7" y="274.2">Revision</text>
<text x="311.1" y="274.2">Date</text>
<text x="328.9" y="274.2">Designed</text>
<text x="361.9" y="274.2">Date</text>
<text x="280.7" y="280.5">Scale</text>
<text x="311.1" y="280.5">Format</text>
<text x="361.9" y="280.5">Sheet/sheets</text>
</g>
</svg>
